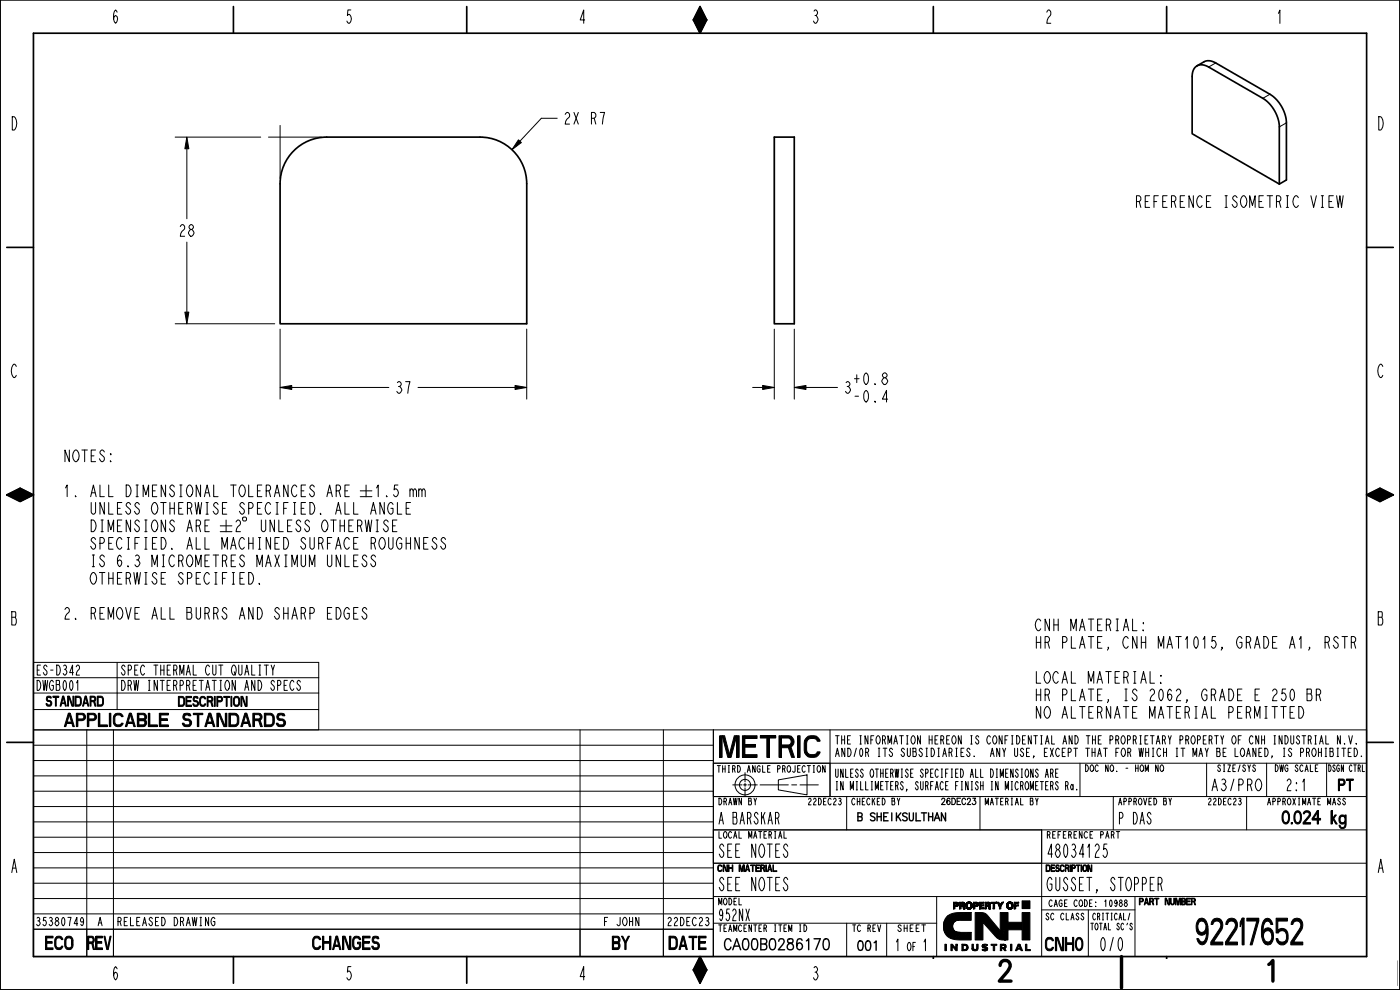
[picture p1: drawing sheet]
<svg xmlns="http://www.w3.org/2000/svg" width="420mm" height="297mm" viewBox="0 0 420 297" stroke-linecap="round" stroke-linejoin="round" font-family="sans-serif">
<g fill="#000">
<path d="M210 2l2 4h-4zM208 6h4l-2 4zM56.1 41.1l.6 3.5h-1.2zM155.6 41.9l.8 .9-2.8 2.1zM55.5 93.6h1.2l-.6 3.5zM84 116.2l3.5-.6v1.2zM154.5 115.6l3.5 .6-3.5 .6zM228.8 115.6l3.5 .6-3.5 .6zM238.3 116.2l3.5-.6v1.2zM2 148.5l4-2 4 2zM2 148.5h8l-4 2zM410 148.5l4-2 4 2z"/>
<path d="M410 148.5h8l-4 2zM59.2 214.4h.5v3.6h-.5zM284.1 275l7.3-1.2v2.3l-8 .1zM283.1 278h2.7zM283.1 277.9l2.7-.1zM283.1 278.1h2.7zM283.1 277.7l2.7-.1v.2l-2.7 .1zM283.1 278.2h2.8zM283.1 277.6l2.8-.1zM283.1 278.3l2.8-.1v.2h-2.8zM283.1 277.5l2.8-.1zM283.1 278.4l2.8 .1z"/>
<path d="M283.1 277.3l2.8-.1v.2l-2.8 .1zM283.2 278.5l2.7 .1zM283.2 277.2l2.8-.1zM283.2 278.6l2.8 .1-2.8 .1zM283.2 277.1l2.8-.1zM283.2 278.8h2.8zM283.2 277h2.8zM283.2 278.9h2.9zM283.2 276.9l2.9-.1-2.9 .2zM283.2 278.9l2.9 .1zM283.2 276.8h3zM283.2 279h3z"/>
<path d="M283.2 276.7l3-.1zM283.3 279.1h2.9zM283.3 276.6h3zM283.3 279.2h3zM283.3 276.6l3.1-.1zM283.3 279.2l3.1 .1zM283.3 276.5l3.1-.1zM283.3 279.3h3.2zM283.3 276.4h3.2zM283.3 279.4h3.2zM283.3 276.4l3.4-.1zM283.3 279.5h3.4z"/>
<path d="M283.3 276.3l3.5-.1zM283.4 279.5h3.4zM283.4 276.2h3.6zM283.4 279.6h3.6zM283.4 276.2l4.2-.1zM283.4 279.7h3.8zM283.4 279.7h4.4zM284.2 274.9l1-.6 1.3-.4 4.9-.1zM283.5 279.8l4.6-.1zM283.5 279.8l7.9-.1-6.1 1.8-1.2-.7zM292.6 273.8h2.2l1 .4 4.3 5 2.3-.3-3.3 2.4-4.2-4.6v5.3h-2.3zM300.1 273.8h2.3v2.9h4.3v2.2h-4.3l-2.3 .3z"/>
<path d="M306.7 270.2h2.3v2.4h-2.3zM306.7 273.8h2.3v8.2h-2.3zM210 287l2 4h-4zM208 291h4l-2 4zM283.5 283.3h.4v1.9h-.4zM285.3 281.5l6.1-1.8v2.3h-4zM285.3 283.3h.5l1 1.3 .4-1.3v1.9h-.4l-1.1-1.4v1.4h-.4zM286.8 283.3h.4l-.4 1.3zM289 283.6h1.3l.2 .8h-.4l-.3-.7zM288.6 285.2l1.6-.3-.5 .3zM288.6 283.3l.4 .3v1.3l.7-.1 .4-.4h.4l-.3 .5-1.6 .3zM288.6 283.3h1.1l.6 .3h-1.3z"/>
<path d="M291.6 283.3h.5v1.2h-.5zM291.6 284.5h.5zM291.6 284.6h.5zM291.6 284.7h.5zM291.7 284.7h.5zM291.7 284.7l.5 .1zM291.7 284.8h.6zM291.7 284.9h.7zM291.8 284.9h.7zM293 283.3h.5l-.2 1.6-1.5 .1 1.1-.3zM291.8 285h1.5l-.8 .2zM294.7 283.8h.5z"/>
<path d="M294.7 283.8l.5-.1zM294.7 283.9h.5zM294.7 283.7h.5zM294.7 283.7l.5-.1zM294.7 283.6h.5zM294.7 283.6h.6zM294.7 284h.6zM294.8 283.6h.5zM294.7 284h.7zM294.8 283.5h.6zM294.8 284h.6zM294.8 284l.7 .1z"/>
<path d="M294.9 284.7l1.3 .2-1.5 .1zM294.9 283.4l.6-.2 .8 .2-.3 .3zM294.8 284.1h.8zM294.8 284.1h1zM295.2 285.2h.7zM294.8 284.1l1.2 .1zM295.6 284.9l.7-.2-.1 .2zM296 283.7l.3-.3zM295 285.2l1-.1zM294.9 284.2h1.2zM294.9 285.1h1.2zM295 284.3h1.2z"/>
<path d="M295.1 284.3h1.1zM294.7 285h1.5zM295.2 284.3h1l.1 .4zM297.4 283.3h1.7v.3h-.7v1.6h-.4v-1.6h-.6zM299.1 281.3l3.3-2.4v3.1l-2.2-.1zM300.6 283.6h1.2l.1 .5h-.5l-.1-.5zM300.6 283.6v.7h1.2l-1.2 .2v.7h-.5zM300.1 283.3h1l-.5 .3-.5 1.6zM301 284.3l.9-.2zM300.6 284.5l1.2-.2-.4 .2 .5 .7h-.5l-.4-.7zM301.3 282h.5zM300.6 283.6l.5-.3 .7 .3z"/>
<path d="M303.2 283.3h.4v1.9h-.4zM305.5 283.3h.5l.1 1.2zM305.5 283.3l.2 .3-.4 .9h.8l-.1-1.2 .8 1.9h-.4l-.2-.4h-.9l-.2 .4h-.4zM307.7 283.3h.4v1.6h1.1v.3h-1.5z"/>
</g>
<g fill="none" stroke="#000" stroke-width=".3">
<path d="M208 6h4l-2 4zM210 2l2 4h-4zM364.8 18.9l-2.2 1.2M84 37.6v15.9M167.2 35.5h-4.8l-6.4 6.9M381 28.3l-2.1 1.2M386 36.8l-2.1 1.3M52.6 41.1h25.6M56.1 41.1l.6 3.5h-1.2zM56.1 44.6v21M80.5 41.1h15.9M155.6 41.9l.8 .9-2.8 2.1z"/>
<path d="M56.1 72.6v21M52.6 97.1h29.8M55.5 93.6h1.2l-.6 3.5zM84 98.7v21M158 98.7v21M232.3 98.7v21M238.3 98.7v21M84 116.2l3.5-.6v1.2zM87.5 116.2h29.2M125.4 116.2h29.1M154.5 115.6l3.5 .6-3.5 .6zM225.8 116.2h3"/>
<path d="M228.8 115.6l3.5 .6-3.5 .6zM238.3 116.2l3.5-.6v1.2zM241.8 116.2h9.5M2 148.5l4-2 4 2zM2 148.5h8l-4 2zM410 148.5l4-2 4 2zM410 148.5h8l-4 2zM10 198.7h85.6v14.2M35.1 198.7v14.2M10 203.3h85.6M26 219v68M34 219v68"/>
<path d="M58 214h2.9v.4h-2.9zM59.2 214.4h.5v3.6h-.5zM95.6 207.9h-85.6v79.1h400v-68h-400h85.6v-6.1h-85.6M174 219v68M199 219v68M214 219v68v-8.2h-204h204M249 219v20M10 237.4h204M10 232.8h204M10 228.2h204M10 223.6h204M214 229h35v10h-35z"/>
<path d="M214 239h196M214 229h196M219.9 235.5h2.7M223.1 235.5h.9M223.5 231.8v2.8M223.5 235v.9M223.5 236.4v2.4M224.4 235.5h2.8M228 235.5h8.5M233.5 234l8.6-1.5v6l-8.6-1.5zM237.5 235.5h1.5M240 235.5h5.5"/>
<path d="M254 239v10M294 239v10M297.2 227l.5-2.5 .6 2.5M297.4 226.1h.7M324 229v10M334 239v10M362 229v10M374 239v10M380 229v10M398 229v10M10 255.8h204M10 251.2h204"/>
<path d="M10 246.6h204M10 242h204M214 259h196M312.5 249v38M410 249h-196v10h98.5M10 274.2h204M10 269.6h204M10 265h204M10 260.4h204M214 277h67M214 269h196M254 277v10"/>
<path d="M266 277v10M281 269v18M283.1 277.9l2.7-.1zM283.1 278h2.7zM283.1 278.1h2.7zM283.1 277.7l2.7-.1v.2l-2.7 .1zM283.1 278.2h2.8zM283.1 277.6l2.8-.1zM283.1 278.3l2.8-.1v.2h-2.8zM283.1 277.5l2.8-.1zM283.1 278.4l2.8 .1zM283.1 277.3l2.8-.1v.2l-2.8 .1z"/>
<path d="M283.2 278.5l2.7 .1zM283.2 277.2l2.8-.1zM283.2 278.6l2.8 .1-2.8 .1zM283.2 277.1l2.8-.1zM283.2 277h2.8zM283.2 278.8h2.8zM283.2 278.9h2.9zM283.2 276.9l2.9-.1-2.9 .2zM283.2 278.9l2.9 .1zM283.2 276.8h3zM283.2 279h3zM283.2 276.7l3-.1z"/>
<path d="M283.3 279.1h2.9zM283.3 276.6h3zM283.3 279.2h3zM283.3 276.6l3.1-.1zM283.3 279.2l3.1 .1zM283.3 276.5l3.1-.1zM283.3 276.4h3.2zM283.3 279.3h3.2zM283.3 276.4l3.4-.1zM283.3 279.4h3.2zM283.3 276.3l3.5-.1zM283.3 279.5h3.4z"/>
<path d="M283.4 276.2h3.6zM283.4 279.5h3.4zM283.4 276.2l4.2-.1zM283.4 279.6h3.6zM283.4 279.7h3.8zM283.4 279.7h4.4zM283.5 279.8l7.9-.1-6.1 1.8-1.2-.7zM283.5 279.8l4.6-.1zM284.1 275l7.3-1.2v2.3l-8 .1zM284.2 274.9l1-.6 1.3-.4 4.9-.1zM292.6 273.8h2.2l1 .4 4.3 5 2.3-.3-3.3 2.4-4.2-4.6v5.3h-2.3zM300.1 273.8h2.3v2.9h4.3v2.2h-4.3l-2.3 .3z"/>
<path d="M306.7 270.2h2.3v2.4h-2.3zM306.7 273.8h2.3v8.2h-2.3zM312.5 273h28M326.5 273v14M340.5 269v18M208 291h4l-2 4zM210 287l2 4h-4zM283.5 283.3h.4v1.9h-.4zM285.3 281.5l6.1-1.8v2.3h-4zM285.3 283.3h.5l1 1.3 .4-1.3v1.9h-.4l-1.1-1.4v1.4h-.4zM286.8 283.3h.4l-.4 1.3zM288.6 283.3l.4 .3v1.3l.7-.1 .4-.4h.4l-.3 .5-1.6 .3z"/>
<path d="M288.6 285.2l1.6-.3-.5 .3zM288.6 283.3h1.1l.6 .3h-1.3zM289 283.6h1.3l.2 .8h-.4l-.3-.7zM291.6 283.3h.5v1.2h-.5zM291.6 284.5h.5zM291.6 284.6h.5zM291.6 284.7h.5zM291.7 284.7h.5zM291.7 284.7l.5 .1zM291.7 284.8h.6zM291.7 284.9h.7zM291.8 284.9h.7z"/>
<path d="M291.8 285h1.5l-.8 .2zM293 283.3h.5l-.2 1.6-1.5 .1 1.1-.3zM294.7 283.8h.5zM294.7 283.9h.5zM294.7 283.8l.5-.1zM294.7 283.7h.5zM294.7 283.7l.5-.1zM294.7 284h.6zM294.7 283.6h.5zM294.7 285h1.5zM294.7 284h.7zM294.7 283.6h.6z"/>
<path d="M294.8 284h.6zM294.8 283.6h.5zM294.8 284l.7 .1zM294.8 284.1h.8zM294.8 283.5h.6zM294.8 284.1h1zM294.8 284.1l1.2 .1zM294.9 283.4l.6-.2 .8 .2-.3 .3zM294.9 284.7l1.3 .2-1.5 .1zM294.9 285.1h1.2zM294.9 284.2h1.2zM295 284.3h1.2z"/>
<path d="M295 285.2l1-.1zM295.1 284.3h1.1zM295.2 284.3h1l.1 .4zM295.2 285.2h.7zM295.6 284.9l.7-.2-.1 .2zM296 283.7l.3-.3zM297.4 283.3h1.7v.3h-.7v1.6h-.4v-1.6h-.6zM299.1 281.3l3.3-2.4v3.1l-2.2-.1zM300.1 283.3h1l-.5 .3-.5 1.6zM300.6 283.6h1.2l.1 .5h-.5l-.1-.5zM300.6 283.6v.7h1.2l-1.2 .2v.7h-.5zM300.6 284.5l1.2-.2-.4 .2 .5 .7h-.5l-.4-.7z"/>
<path d="M300.6 283.6l.5-.3 .7 .3zM301 284.3l.9-.2zM301.3 282h.5zM303.2 283.3h.4v1.9h-.4zM305.5 283.3l.2 .3-.4 .9h.8l-.1-1.2 .8 1.9h-.4l-.2-.4h-.9l-.2 .4h-.4zM305.5 283.3h.5l.1 1.2zM307.7 283.3h.4v1.6h1.1v.3h-1.5zM314.1 290.7l.4-.7h.3a1.43 1.43 0 0 1-.3 2.3l-.4 1.7h1.2"/>
<circle cx="223.5" cy="235.5" r="3"/>
<circle cx="223.5" cy="235.5" r="1.66"/>
</g>
<g fill="none" stroke="#000" stroke-width=".51">
<path d="M0 0h420v297h-420zM10 10h400v277h-400zM70 2v8M140 2v8M208 6h4M208 6l2-4 2 4M208 6l2 4 2-4M280 2v8M350 2v8M359.1 19.8l2.8-1.5 1-.1 1.2 .4 16.9 9.7a10.9 10.9 0 0 1 5 8.5v17.2l-2.1 1.2M359.1 19.8l-1 1.2-.4 1.6v17.5l26.2 15.1M359.1 19.8l1.6-.4 1.6 .5 16.6 9.6a10.9 10.9 0 0 1 5 8.6v17.1"/>
<path d="M88.7 44.7a14 14 0 0 1 9.3-3.6h46a14 14 0 0 1 14 14v42h-74v-42a14 14 0 0 1 4.7-10.4zM232.3 41.1h6v56h-6zM2 74.2h8M410 74.2h8M2 148.5l4 2 4-2M2 148.5h8M2 148.5l4-2 4 2M410 148.5h8M410 148.5l4-2 4 2M410 148.5l4 2 4-2M2 222.7h8M410 222.7h8"/>
<path d="M70 287v8M140 287v8M208 291h4M208 291l2 4 2-4M208 291l2-4 2 4M280 287v8M301.4 284.5h.1"/>
</g>
<path d="M58 214.2h2.9" fill="none" stroke="#000" stroke-width=".43"/>
<path d="M275 287.8h144.2v8.6h-144.2z" fill-rule="evenodd" fill="#fff"/>
<path d="M300.1 289.6a1.52 1.52 0 0 1 1-1.4h1a1.58 1.58 0 0 1 .7 2.3l-.5 .9-2.5 2.9h3.5" fill="none" stroke="#000" stroke-width="1"/>
<path d="M217 281.4h32.2v4.6h-32.2z" fill-rule="evenodd" fill="#fff"/>
<g fill="none" stroke="#000" stroke-width=".42">
<path d="M219.3 282.4a.98 .98 0 0 0-1.2-.8 .98 .98 0 0 0-.7 1.3l.1 1.2a.89 .89 0 0 0 .9 .9 .89 .89 0 0 0 .9-.9M219.9 284.9l1.1-3.3 1.2 3.3M220.3 283.8h1.5M223.2 281.8l.7-.2a1.94 1.94 0 0 1 .6 2.7l-.2 .5-.7 .1a2.35 2.35 0 0 1-.4-3.1zM225.9 281.8l.6-.2a1.55 1.55 0 0 1 .8 1.9l-.4 1.3-.6 .1a1.57 1.57 0 0 1-.8-1.9zM228.3 283.2h1.1a.9 .9 0 0 1 .7 .9 .9 .9 0 0 1-.7 .8h-1.1v-3.3h1.1a.8 .8 0 0 1 .7 .8 .8 .8 0 0 1-.7 .8M231.2 281.8l.7-.2a1.55 1.55 0 0 1 .8 1.9l-.4 1.3-.7 .1a2.35 2.35 0 0 1-.4-3.1zM233.7 282.4l.1-.5a.89 .89 0 0 1 1.2-.1l.1 .1a1.17 1.17 0 0 1-.3 1.5l-1.3 1.5h1.9M236.5 281.8a.71 .71 0 0 0 .2 1.1 1.1 1.1 0 0 1 1.3 .7 1.1 1.1 0 0 1-.6 1.3 .98 .98 0 0 1-1.2-.7 .98 .98 0 0 1 .8-1.2l.6-.1a.65 .65 0 0 0 .3-.7 .65 .65 0 0 0-.5-.6zM240.6 282.1a.82 .82 0 0 0-1.2-.3 3.1 3.1 0 0 0 0 3 .96 .96 0 0 0 1.4-.9 .96 .96 0 0 0-1.4-.9l-.4 .8M242 282.3l.6-.7v3.3M244.2 281.6h1.9l-1.3 3.3"/>
<path d="M247.3 281.8l.7-.2a1.55 1.55 0 0 1 .8 1.9l-.4 1.3-.6 .1a1.57 1.57 0 0 1-.8-1.9z"/>
</g>
<path d="M257 243.7h26.8v3.3h-26.8z" fill-rule="evenodd" fill="#fff"/>
<g fill="none" stroke="#000" stroke-width=".42">
<path d="M257.4 245l1.2 .2v.8l-.4 .2h-.8v-2.3l1.2 .2v.7l-.4 .2M262.5 244.2a.73 .73 0 0 0-.7-.4 .73 .73 0 0 0-.6 .6l.4 .5 .7 .3a.57 .57 0 0 1 .2 .6 .57 .57 0 0 1-.4 .4h-.7l-.2-.3M263.2 243.9v2.3M263.2 245h1.2M264.4 243.9v2.3M265.2 245h.8M266.5 243.9h-1.3v2.3h1.3M267.6 243.9v2.3M269 243.9v2.3M269.4 244.9l.9 1.3M270.3 243.9l-1.3 1.5M272.2 244.2a.68 .68 0 0 0-.9-.3 .68 .68 0 0 0-.4 .8l1.1 .5a.57 .57 0 0 1 .2 .6 .57 .57 0 0 1-.5 .4h-.7l-.2-.3"/>
<path d="M272.8 243.9v1.7l.3 .6h.2l.7-.3v-2M274.9 243.9v2.3h1.3M276.5 243.9h1.5M277.2 243.9v2.3M278.6 245h1.2M278.6 243.9v2.3M279.8 243.9v2.3M280.3 246.2l.9-2.3 .8 2.3M280.6 245.4h1.1M283.7 243.9v2.3l-1.2-2.3v2.3"/>
</g>
<path d="M282.3 239.4h10.7v2.6h-10.7z" fill-rule="evenodd" fill="#fff"/>
<path d="M282.6 239.9l.3-.4h.3l.3 .3-1 1.6h1.1M285 239.8l-.1-.2a.94 .94 0 0 0-1 .7 .94 .94 0 0 0 .6 1.1 .54 .54 0 0 0 .6-.8 .54 .54 0 0 0-.9-.1l-.1 .2M285.6 239.5a.96 .96 0 0 1 1.1 .9 .96 .96 0 0 1-1.1 1zM288.2 239.5h-1v1.9h1M289.7 239.9a.57 .57 0 0 0-.7-.4 .57 .57 0 0 0-.4 .7v.5a.57 .57 0 0 0 .4 .7 .57 .57 0 0 0 .7-.5M290.3 239.9l.3-.4 .5 .1v.6l-.9 1.2h1M291.9 239.5h.8l-.4 .7a.59 .59 0 0 1 .4 .9 .59 .59 0 0 1-1-.1M287.2 240.4h.6" fill="none" stroke="#000" stroke-width=".34"/>
<path d="M257 282h6.9v4h-6.9z" fill-rule="evenodd" fill="#fff"/>
<path d="M257.7 282.4l.6-.1a1.66 1.66 0 0 1 .5 2.3l-.2 .4-.6 .1a1.66 1.66 0 0 1-.5-2.3zM260 282.4l.6-.1a1.66 1.66 0 0 1 .5 2.3l-.2 .4-.6 .1a1.66 1.66 0 0 1-.5-2.3zM262.3 282.8l.6-.5v2.8" fill="none" stroke="#000" stroke-width=".42"/>
<text font-size="10.4" x="355.3" y="283.5">92217652</text>
<text font-size="9.8" x="318.2" y="295.7">NOT FOR PRODUCTION</text>
<text font-size="8.5" x="213.3" y="227.2">METRIC</text>
<g font-size="5.2">
<text x="33.5" y="7">6</text>
<text x="103.5" y="7">5</text>
<text x="173.5" y="7">4</text>
<text x="243.5" y="7">3</text>
<text x="313.5" y="7">2</text>
<text x="382.8" y="7">1</text>
<text x="3.1" y="39">D</text>
<text x="413.1" y="39">D</text>
<text x="3.1" y="113.3">C</text>
<text x="413.1" y="113.3">C</text>
<text x="3.1" y="187.5">B</text>
<text x="413.1" y="187.5">B</text>
<text x="19.3" y="218">APPLICABLE</text>
<text x="60.5" y="218">STANDARDS</text>
<text x="381.1" y="247.2">0.024</text>
<text x="399.3" y="247.2">kg</text>
<text x="215.3" y="257.2">SEE NOTES</text>
<text x="313.8" y="257.2">48034125</text>
<text x="3.1" y="261.8">A</text>
<text x="413.1" y="261.8">A</text>
<text x="215.3" y="267.2">SEE NOTES</text>
<text x="313.8" y="267.2">GUSSET, STOPPER</text>
<text x="13.4" y="284.9">ECO REV</text>
<text x="93.1" y="284.9">CHANGES</text>
<text x="183.4" y="284.9">BY</text>
<text x="200.3" y="284.9">DATE</text>
<text x="313.3" y="285.2">CNH0</text>
<text x="329.6" y="285.2">0/0</text>
<text x="33.5" y="294">6</text>
<text x="103.5" y="294">5</text>
<text x="173.5" y="294">4</text>
<text x="243.5" y="294">3</text>
</g>
<g font-size="4.6">
<text x="168.9" y="37.2">2X R7</text>
<text x="339.1" y="62.2">REFERENCE ISOMETRIC VIEW</text>
<text x="53.4" y="70.9">28</text>
<text x="118.4" y="118">37</text>
<text x="253" y="118">3</text>
<text x="255.7" y="115.4">+0.8</text>
<text x="255.7" y="120.6">-0.4</text>
<text x="18.8" y="138.5">NOTES:</text>
<text x="18.8" y="149">1. ALL DIMENSIONAL TOLERANCES ARE ± 1.5 mm</text>
<text x="26.7" y="154.3">UNLESS OTHERWISE SPECIFIED. ALL ANGLE</text>
<text x="26.7" y="159.5">DIMENSIONS ARE ± 2° UNLESS OTHERWISE</text>
<text x="26.7" y="164.8">SPECIFIED. ALL MACHINED SURFACE ROUGHNESS</text>
<text x="26.7" y="170">IS 6.3 MICROMETRES MAXIMUM UNLESS</text>
<text x="26.7" y="175.3">OTHERWISE SPECIFIED.</text>
<text x="18.8" y="185.8">2. REMOVE ALL BURRS AND SHARP EDGES</text>
<text x="310.3" y="189.2">CNH MATERIAL:</text>
<text x="310.3" y="194.5">HR PLATE, CNH MAT1015, GRADE A1, RSTR</text>
<text x="310.3" y="205">LOCAL MATERIAL:</text>
<text x="310.3" y="210.2">HR PLATE, IS 2062, GRADE E 250 BR</text>
<text x="310.3" y="215.5">NO ALTERNATE MATERIAL PERMITTED</text>
<text x="363" y="237.2">A3/PRO</text>
<text x="385.5" y="237.2">2:1</text>
<text x="401.3" y="237.2">PT</text>
<text x="215.3" y="247.2">A BARSKAR</text>
<text x="335.3" y="247.2">P DAS</text>
<text x="215.3" y="276.2">952NX</text>
<text x="268.2" y="285.2">1</text>
<text x="276.5" y="285.2">1</text>
</g>
<g font-size="3.9">
<text x="10.7" y="202.5">ES-D342</text>
<text x="37" y="202.5">SPEC THERMAL CUT QUALITY</text>
<text x="10.7" y="207.1">DWGB001</text>
<text x="37" y="207.1">DRW INTERPRETATION AND SPECS</text>
<text x="13.8" y="211.9">STANDARD</text>
<text x="53.5" y="211.9">DESCRIPTION</text>
</g>
<g font-size="3.3">
<text x="250.3" y="223.2">THE INFORMATION HEREON IS CONFIDENTIAL AND THE PROPRIETARY PROPERTY OF CNH</text>
<text x="250.3" y="227">AND/0R ITS SUBSIDIARIES.</text>
<text x="298.7" y="227">ANY USE, EXCEPT THAT FOR WHICH IT MAY BE LOANED, IS</text>
<text x="381.6" y="223.2">INDUSTRIAL N.V.</text>
<text x="389.8" y="227">PROHIBITED.</text>
<text x="250.3" y="233.2">UNLESS OTHERWISE SPECIFIED ALL DIMENSIONS ARE</text>
<text x="250.3" y="237">IN MILLIMETERS, SURFACE FINISH IN MICROMETERS Ra.</text>
<text x="10.2" y="277.7">35380749</text>
<text x="29.1" y="277.7">A</text>
<text x="34.9" y="277.7">RELEASED DRAWING</text>
<text x="180.7" y="277.7">F JOHN</text>
<text x="199.7" y="277.7">22DEC23</text>
<text x="272" y="285.2">OF</text>
</g>
<text font-size="2.9" x="285.9" y="272.7">PROPERTY OF</text>
<g font-size="2.6">
<text x="214.9" y="231.7">THIRD ANGLE PROJECTION</text>
<text x="325.3" y="231.5">DOC NO. - HOM NO</text>
<text x="364.8" y="231.5">SIZE/SYS</text>
<text x="382" y="231.5">DWG SCALE</text>
<text x="398.1" y="231.5">DSGN CTRL</text>
<text x="215.3" y="241.5">DRAWN BY</text>
<text x="241.8" y="241.5">22DEC23</text>
<text x="255.3" y="241.5">CHECKED BY</text>
<text x="295.3" y="241.5">MATERIAL BY</text>
<text x="335.3" y="241.5">APPROVED BY</text>
<text x="361.8" y="241.5">22DEC23</text>
<text x="379.6" y="241.5">APPROXIMATE MASS</text>
<text x="215.3" y="251.5">LOCAL MATERIAL</text>
<text x="313.8" y="251.5">REFERENCE PART</text>
<text x="215.3" y="261.5">CNH MATERIAL</text>
<text x="313.8" y="261.5">DESCRIPTION</text>
<text x="215.3" y="271.5">MODEL</text>
<text x="313.3" y="276">SC CLASS</text>
<text x="314.1" y="272">CAGE CODE: 10988</text>
<text x="327.5" y="276">CRITICAL/</text>
<text x="341.8" y="271.5">PART NUMBER</text>
<text x="215.3" y="279.5">TEAMCENTER ITEM ID</text>
<text x="255.4" y="279.5">TC REV</text>
<text x="268.9" y="279.5">SHEET</text>
<text x="326.8" y="279">TOTAL SC'S</text>
</g>
</svg>
